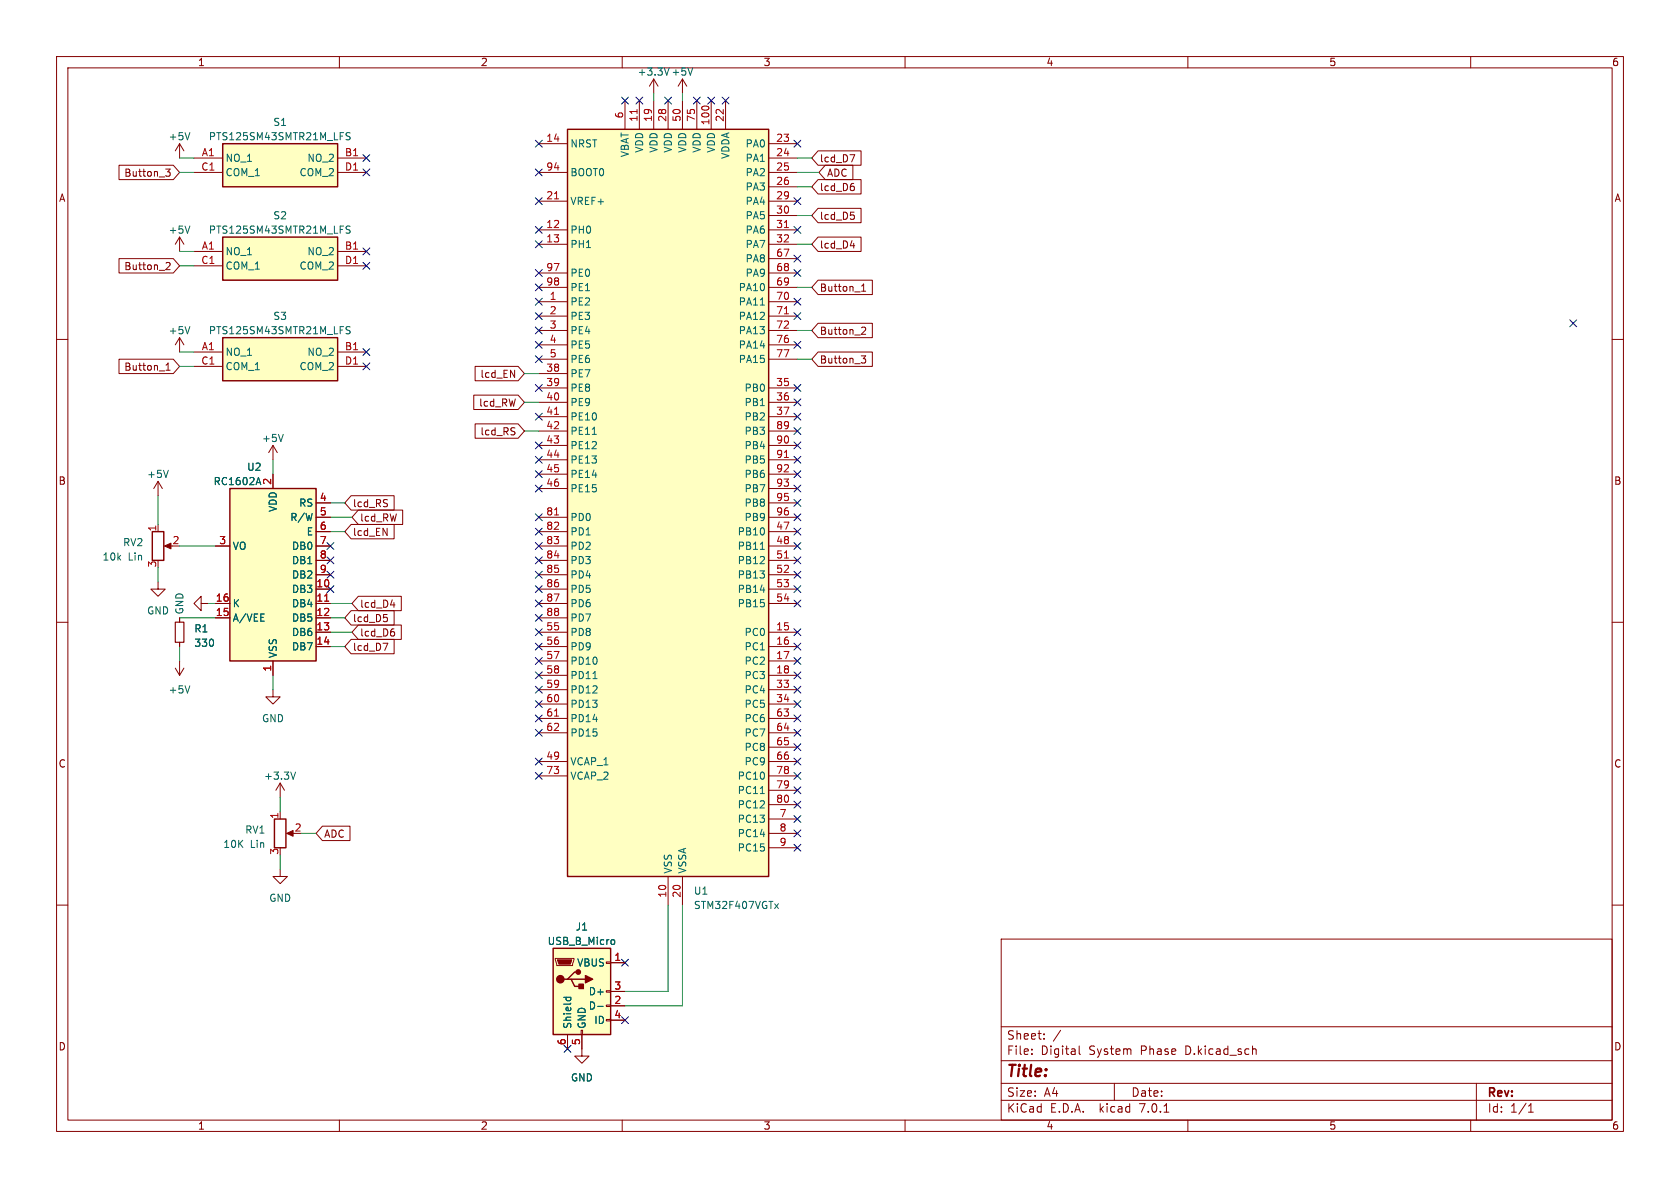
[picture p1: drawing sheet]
<svg xmlns="http://www.w3.org/2000/svg" width="297mm" height="210mm" viewBox="0 0 297 210" stroke-linecap="round" stroke-linejoin="round" font-family="sans-serif">
<g fill="none" stroke="#840000" stroke-width=".18">
<path d="M10 10h277v190h-277zM12 12h273v186h-273zM60 10v2M110 10v2M110.5 17.8v5.1M113 17.8v5.1M115.6 14v2.5M115.6 17.8v5.1M115.6 14l-.8 1.2M115.6 14l.7 1.2M118.1 17.8v5.1M120.6 14v2.5"/>
<path d="M120.6 17.8v5.1M120.6 14l-.7 1.2M120.6 14l.8 1.2M123.2 17.8v5.1M125.7 17.8v5.1M128.3 17.8v5.1M160 10v2M210 10v2M260 10v2M21 29.2h9.6l1.1 1.3-1.1 1.3h-9.6zM29.3 29.9h.8l-.4 .5 .3 .1 .1 .4-.3 .3h-.3M31.7 25.4v2.5"/>
<path d="M31.7 25.4l-.7 1.3M31.7 25.4l.8 1.3M34.3 27.9h5.1M34.3 30.5h5.1M59.7 27.9h5.1M59.7 30.5h5.1M95.2 25.4h5.1M95.2 35.6h5.1M95.2 30.5h5.1M135.9 25.4h5.1M135.9 35.6h5.1M135.9 27.9h5.1"/>
<path d="M135.9 30.5h5.1M135.9 33h5.1M135.9 38.1h5.1M144.6 26.7h7.6v2.5h-7.6l-1.1-1.3zM144.6 31.7h7.6v2.6h-7.6l-1.1-1.3zM144.6 36.8h7.6v2.6h-7.6l-1.1-1.3zM145.9 29.2h4.9v2.6h-4.9l-1.1-1.3zM150.3 27.3h.8l-.5 1.3M151 33v.6M151 38.1v.6M10 60h2M21 45.7h9.6l1.1 1.3-1.1 1.3h-9.6z"/>
<path d="M29.4 46.5l.4-.1 .3 .4-.8 .9h.8M31.7 41.9l-.7 1.3M31.7 41.9v2.6M31.7 59.7v2.5M31.7 41.9l.8 1.3M31.7 59.7l-.7 1.3M31.7 59.7l.8 1.3M34.3 44.5h5.1M34.3 47h5.1M59.7 44.5h5.1M59.7 47h5.1M95.2 53.3h5.1"/>
<path d="M95.2 40.6h5.1M95.2 43.2h5.1M95.2 55.9h5.1M95.2 58.4h5.1M95.2 48.3h5.1M95.2 50.8h5.1M135.9 53.3h5.1M135.9 40.6h5.1M135.9 43.2h5.1M135.9 55.9h5.1M135.9 58.4h5.1M135.9 45.7h5.1"/>
<path d="M135.9 48.3h5.1M135.9 50.8h5.1M144.6 57.1h9.6v2.6h-9.6l-1.1-1.3zM144.6 49.5h9.6v2.6h-9.6l-1.1-1.3zM144.6 41.9h7.6v2.6h-7.6l-1.1-1.3zM150.3 43.4h.8M152.3 51.5h.7M152.3 50.6l.4-.4v1.3M152.5 57.8l.4 .1 .1 .3-.7 .9h.7M285 60h2M21 63.5h9.6l1.1 1.3-1.1 1.2h-9.6zM29.4 65.4h.7"/>
<path d="M29.4 64.5l.3-.3v1.2M34.3 62.2h5.1M34.3 64.8h5.1M48.3 78.7l-.8 1.3M48.3 78.7v2.6M48.3 78.7l.7 1.3M59.7 62.2h5.1M59.7 64.8h5.1M83.8 69.8h7.8l1.1 1.3-1.1 1.3h-7.8zM84 74.9h7.6l1.1 1.3-1.1 1.3h-7.6zM84 64.8h7.6l1.1 1.2-1.1 1.3h-7.6zM95.2 68.6h5.1"/>
<path d="M95.2 71.1h5.1M95.2 73.7h5.1M95.2 66h5.1M95.2 61h5.1M95.2 76.2h5.1M95.2 78.7h5.1M95.2 63.5h5.1M135.9 68.6h5.1M135.9 71.1h5.1M135.9 73.7h5.1M135.9 61h5.1M135.9 76.2h5.1"/>
<path d="M135.9 78.7h5.1M135.9 63.5h5.1M144.6 62.2h9.6v2.6h-9.6l-1.1-1.3zM152.3 62.9h.7l-.4 .5 .4 .1v.4l-.2 .3h-.4M27.9 85.1v2.5M27.9 92.7v1.3M27.9 85.1l-.7 1.3M27.9 85.1l.8 1.3M29.5 96.5h1M38.1 96.5h2.5M48.3 83.8v2.6M55.9 96.5h2.5"/>
<path d="M55.9 94h2.5M55.9 99.1h2.5M55.9 91.4h2.5M55.9 88.9h2.5M62.1 87.6h7.6v2.6h-7.6l-1.1-1.3zM62.1 92.7h7.6v2.6h-7.6l-1.1-1.3zM63.3 90.2h7.9v2.5h-7.9l-1.1-1.3zM95.2 96.5h5.1M95.2 81.3h5.1M95.2 83.8h5.1M95.2 86.4h5.1M95.2 94h5.1"/>
<path d="M95.2 99.1h5.1M95.2 91.4h5.1M135.9 96.5h5.1M135.9 81.3h5.1M135.9 83.8h5.1M135.9 86.4h5.1M135.9 94h5.1M135.9 99.1h5.1M135.9 91.4h5.1M135.9 88.9h5.1M10 110h2M27.9 102.9v1.2h1.3l-1.3 1.3-1.2-1.3h1.2"/>
<path d="M31 118.1l.7 1.3M31.7 109.2v.8M31.7 113.5v.8M31.7 116.8v2.6M32.5 118.1l-.8 1.3M35.6 106.7v1.3l-1.3-1.3 1.3-1.3v1.3h1.2M38.1 106.7h2.5M38.1 109.2h2.5M48.3 116.8v2.6M55.9 111.8h2.5M55.9 114.3h2.5M55.9 101.6h2.5"/>
<path d="M55.9 104.1h2.5M55.9 106.7h2.5M55.9 109.2h2.5M62.1 113h7.6v2.6h-7.6l-1.1-1.3zM62.1 107.9h7.6v2.6h-7.6l-1.1-1.3zM63.3 105.4h7.6v2.6h-7.6l-1.1-1.3zM63.3 110.5h7.6v2.5h-7.6l-1.1-1.2zM67.7 113.7h.9l-.6 1.3M68.4 109.2v.6M69 106.9h.8M69.7 111.8v.5M95.2 111.8h5.1"/>
<path d="M95.2 114.3h5.1M95.2 116.8h5.1M95.2 119.4h5.1M95.2 101.6h5.1M95.2 104.1h5.1M95.2 106.7h5.1M95.2 109.2h5.1M135.9 111.8h5.1M135.9 114.3h5.1M135.9 116.8h5.1M135.9 119.4h5.1M135.9 101.6h5.1"/>
<path d="M135.9 104.1h5.1M135.9 106.7h5.1M285 110h2M48.3 121.9v1.3h1.2l-1.2 1.3-1.3-1.3h1.3M49.5 138.4v2.6M49.5 138.4l-.7 1.3M49.5 138.4l.8 1.3M95.2 121.9h5.1M95.2 124.5h5.1M95.2 134.6h5.1M95.2 127h5.1M95.2 129.5h5.1"/>
<path d="M95.2 137.2h5.1M135.9 121.9h5.1M135.9 124.5h5.1M135.9 134.6h5.1M135.9 127h5.1M135.9 129.5h5.1M135.9 132.1h5.1M135.9 137.2h5.1M135.9 139.7h5.1M10 160h2M49.5 153.7v1.2h1.3l-1.3 1.3-1.2-1.3h1.2M49.5 143.5v1.3"/>
<path d="M51.1 147.3h1M57 146h4.9v2.6h-4.9l-1.1-1.3zM118.1 154.9v5.1M120.6 154.9v5.1M135.9 147.3h5.1M135.9 144.8h5.1M135.9 142.2h5.1M135.9 149.9h5.1M285 160h2M98.2 169.4h3.3v.3l-.3 1h-2.8zM107.2 177.7h.7v.2h-.7zM107.2 175.1h.7v.3h-.7z"/>
<path d="M107.2 170.1h.7v.2h-.7zM107.9 170.2h2.6M107.9 177.8h2.6M107.9 175.3h2.6M177 166h108v32h-108zM60 198v2M100.3 182.9v2.5M102.7 182.1h.3v.8h-.3zM102.9 182.9v3.8h1.2l-1.2 1.3-1.3-1.3h1.3M107.2 180.2h.7v.3h-.7zM107.9 180.3h2.6M110 198v2"/>
<path d="M160 198v2M177 194.5h108M177 191.5h108M177 187.5h108M177 181.5h108M182.4 186.3v.1M182.4 185.5v.1M184.6 183.6v.1M184.6 182.8v.1M190.8 184.9v1.3l.2 .2M197 191.5v3M205.8 196.6h.8"/>
<path d="M210 198v2M221.5 185.5h.5l.1 .9M260 198v2M261 191.5v6.5M270.2 196.6h.9M270.2 195.5l.4-.4v1.5"/>
</g>
<g fill="none" stroke="#006464" stroke-width=".18">
<path d="M118.3 12l-.4 1.3M122.5 12l-.5 1.3M33.6 40l-.5 1.2M33.6 23.4l-.5 1.3M61.9 23.5l-.5-.1-.2 .2v.3l.6 .3 .1 .3-.2 .2h-.5M33.6 57.7l-.5 1.3M61.9 40h-.5l-.2 .1v.3l.6 .3 .1 .3-.2 .2h-.5M61.9 57.8l-.5-.1-.2 .2v.3l.6 .3 .1 .3-.2 .2-.5-.1M134.4 53.9h.7M50.1 76.8l-.4 1.3M134.4 71.7h.7M29.8 83.1l-.5 1.3"/>
<path d="M45.4 85.3h.6M45.7 84.4l.4 1.3M134.4 97.1h.7M104.8 120h.8M134.4 104.3h.8M33.6 121.2l-.5 1.3M52.3 136.5l-.5 1.2M134.4 140.3h.7M136.9 159.8l.7 .8M137.6 159.8l-.7 .8M99.6 176.3h1.3M100.1 176.3v.4"/>
<path d="M100.9 176.3v.4M105.7 177.9h.9M108.3 166.1l.3 .1 .1 .2-.1 .4-.3 .2"/>
</g>
<g fill="#ffffc2" stroke="#ffffc2" stroke-width=".18">
<path d="M39.4 41.9h20.3v7.6h-20.3z"/>
<path d="M100.3 22.9h35.6v132h-35.6z"/>
<path d="M40.6 86.4h15.3v30.4h-15.3z"/>
<path d="M97.8 167.6h10.1v15.3h-10.1z"/>
<path d="M39.4 25.4h20.3v7.6h-20.3z"/>
<path d="M39.4 59.7h20.3v7.6h-20.3z"/>
</g>
<path d="M39.4 25.4h20.3v7.6h-20.3zM100.3 22.9h35.6v132h-35.6zM39.4 41.9h20.3v7.6h-20.3zM39.4 59.7h20.3v7.6h-20.3zM26.9 94h2.1v5.1h-2.1zM40.6 86.4h15.3v30.4h-15.3zM48.5 144.8h2v5.1h-2zM97.8 167.6h10.1v15.3h-10.1zM100.3 173.1h.7l.6 1.3h1.3M101 173.1h2.5M102.2 171.8h-.6l-1.3 1.3h-.6" fill="none" stroke="#840000" stroke-width=".25"/>
<g fill="#840000" stroke="#840000" stroke-width=".18">
<path d="M50.7 147.3l1.1-.5v1z"/>
<path d="M29.1 96.5l1.1-.5v1z"/>
<path d="M98.6 169.7h2.5l-.3 .7h-2z"/>
</g>
<path d="M31 110h1.5v3.5h-1.5z" fill="none" stroke="#840000" stroke-width=".2"/>
<path d="M112.6 19.4v.7M98 35.2h.8M138.7 40.2h.7M138.7 55.5h.7M98 73.3h.8M98 91h.8M138.7 98.7h.7M138.7 80.9h.7M57.4 106.3h.7M98 126.6h.8" fill="none" stroke="#a90000" stroke-width=".18"/>
<g fill="#840000" stroke="#840000" stroke-width=".25">
<path d="M103.5 172.5l1.3 .6-1.3 .6z"/>
<path d="M102.4 174h.7v.8h-.7z"/>
<circle cx="99.1" cy="173.1" r=".63"/>
<circle cx="102.2" cy="171.8" r=".38"/>
</g>
<g fill="none" stroke="#009600" stroke-width=".18">
<path d="M115.6 16.5v1.3M120.6 16.5v1.3M31.7 27.9h2.6M31.7 30.5h2.6M141 27.9h2.5M141 30.5h3.8M141 33h2.5M141 38.1h2.5M31.7 47h2.6M31.7 44.5h2.6M141 58.4h2.5M141 50.8h2.5"/>
<path d="M141 43.2h2.5M31.7 64.8h2.6M31.7 62.2h2.6M92.7 71.1h2.5M92.7 76.2h2.5M92.7 66h2.5M141 63.5h2.5M27.9 87.6v5.1M31.7 96.5h6.4M48.3 81.3v2.5M58.4 88.9h2.6M58.4 94h2.6"/>
<path d="M58.4 91.4h3.8M27.9 100.3v2.6M31.7 114.3v2.5M31.7 109.2h6.4M36.8 106.7h1.3M48.3 119.4v2.5M58.4 111.8h3.8M58.4 106.7h3.8M58.4 109.2h2.6M58.4 114.3h2.6M49.5 141v2.5M49.5 151.1v2.6"/>
<path d="M53.3 147.3h2.6M118.1 160v15.3h-7.6M120.6 160v17.8h-10.1"/>
</g>
<g fill="none" stroke="#000084" stroke-width=".18">
<path d="M109.9 17.2l1.2 1.2M111.1 17.2l-1.2 1.2M112.4 17.2l1.2 1.2M113.6 17.2l-1.2 1.2M117.5 17.2l1.2 1.2M118.7 17.2l-1.2 1.2M122.6 17.2l1.2 1.2M123.8 17.2l-1.2 1.2M125.1 17.2l1.2 1.2M126.3 17.2l-1.2 1.2M127.7 17.2l1.2 1.2M128.9 17.2l-1.2 1.2"/>
<path d="M64.2 27.3l1.2 1.2M64.2 29.9l1.2 1.2M65.4 27.3l-1.2 1.2M65.4 29.9l-1.2 1.2M94.6 24.8l1.3 1.2M94.6 29.9l1.3 1.2M94.6 35l1.3 1.2M95.9 35l-1.3 1.2M95.9 24.8l-1.3 1.2M95.9 29.9l-1.3 1.2M140.4 35l1.2 1.2M140.4 24.8l1.2 1.2"/>
<path d="M141.6 35l-1.2 1.2M141.6 24.8l-1.2 1.2M64.2 43.8l1.2 1.3M64.2 46.4l1.2 1.2M65.4 43.8l-1.2 1.3M65.4 46.4l-1.2 1.2M94.6 55.3l1.3 1.2M94.6 52.7l1.3 1.2M94.6 40l1.3 1.2M94.6 47.7l1.3 1.2M94.6 42.6l1.3 1.2M94.6 57.8l1.3 1.2"/>
<path d="M94.6 50.2l1.3 1.2M95.9 55.3l-1.3 1.2M95.9 40l-1.3 1.2M95.9 52.7l-1.3 1.2M95.9 47.7l-1.3 1.2M95.9 42.6l-1.3 1.2M95.9 50.2l-1.3 1.2M95.9 57.8l-1.3 1.2M140.4 55.3l1.2 1.2M140.4 47.7l1.2 1.2M140.4 52.7l1.2 1.2M140.4 40l1.2 1.2"/>
<path d="M140.4 45.1l1.2 1.2M141.6 52.7l-1.2 1.2M141.6 45.1l-1.2 1.2M141.6 55.3l-1.2 1.2M141.6 47.7l-1.2 1.2M141.6 40l-1.2 1.2M277.5 56.5l1.2 1.3M278.7 56.5l-1.2 1.3M64.2 61.6l1.2 1.2M64.2 64.2l1.2 1.2M65.4 61.6l-1.2 1.2M65.4 64.2l-1.2 1.2"/>
<path d="M94.6 60.4l1.3 1.2M94.6 68l1.3 1.2M94.6 62.9l1.3 1.2M94.6 73.1l1.3 1.2M94.6 78.1l1.3 1.2M95.9 60.4l-1.3 1.2M95.9 68l-1.3 1.2M95.9 62.9l-1.3 1.2M95.9 73.1l-1.3 1.2M95.9 78.1l-1.3 1.2M140.4 70.5l1.2 1.2M140.4 73.1l1.2 1.2"/>
<path d="M140.4 75.6l1.2 1.2M140.4 68l1.2 1.2M140.4 78.1l1.2 1.2M140.4 60.4l1.2 1.2M141.6 68l-1.2 1.2M141.6 78.1l-1.2 1.2M141.6 73.1l-1.2 1.2M141.6 70.5l-1.2 1.2M141.6 60.4l-1.2 1.2M141.6 75.6l-1.2 1.2M57.8 98.5l1.2 1.2M57.8 95.9l1.2 1.2"/>
<path d="M59 98.5l-1.2 1.2M59 95.9l-1.2 1.2M94.6 98.5l1.3 1.2M94.6 90.8l1.3 1.2M94.6 80.7l1.3 1.2M94.6 85.8l1.3 1.2M94.6 93.4l1.3 1.2M94.6 83.2l1.3 1.2M94.6 95.9l1.3 1.2M95.9 98.5l-1.3 1.2M95.9 90.8l-1.3 1.2M95.9 93.4l-1.3 1.2"/>
<path d="M95.9 80.7l-1.3 1.2M95.9 85.8l-1.3 1.2M95.9 83.2l-1.3 1.2M95.9 95.9l-1.3 1.2M140.4 85.8l1.2 1.2M140.4 88.3l1.2 1.2M140.4 93.4l1.2 1.2M140.4 95.9l1.2 1.2M140.4 90.8l1.2 1.2M140.4 98.5l1.2 1.2M140.4 80.7l1.2 1.2M140.4 83.2l1.2 1.2"/>
<path d="M141.6 80.7l-1.2 1.2M141.6 85.8l-1.2 1.2M141.6 88.3l-1.2 1.2M141.6 93.4l-1.2 1.2M141.6 95.9l-1.2 1.2M141.6 90.8l-1.2 1.2M141.6 98.5l-1.2 1.2M141.6 83.2l-1.2 1.2M57.8 103.5l1.2 1.2M57.8 101l1.2 1.2M59 103.5l-1.2 1.2M59 101l-1.2 1.2"/>
<path d="M94.6 101l1.3 1.2M94.6 113.7l1.3 1.2M94.6 118.8l1.3 1.2M94.6 116.2l1.3 1.2M94.6 111.2l1.3 1.2M94.6 108.6l1.3 1.2M94.6 106.1l1.3 1.2M94.6 103.5l1.3 1.2M95.9 101l-1.3 1.2M95.9 113.7l-1.3 1.2M95.9 118.8l-1.3 1.2M95.9 116.2l-1.3 1.2"/>
<path d="M95.9 111.2l-1.3 1.2M95.9 108.6l-1.3 1.2M95.9 106.1l-1.3 1.2M95.9 103.5l-1.3 1.2M140.4 103.5l1.2 1.2M140.4 111.2l1.2 1.2M140.4 101l1.2 1.2M140.4 113.7l1.2 1.2M140.4 116.2l1.2 1.2M140.4 118.8l1.2 1.2M140.4 106.1l1.2 1.2M141.6 103.5l-1.2 1.2"/>
<path d="M141.6 111.2l-1.2 1.2M141.6 101l-1.2 1.2M141.6 113.7l-1.2 1.2M141.6 116.2l-1.2 1.2M141.6 118.8l-1.2 1.2M141.6 106.1l-1.2 1.2M94.6 121.3l1.3 1.2M94.6 123.9l1.3 1.2M94.6 126.4l1.3 1.2M94.6 134l1.3 1.2M94.6 136.6l1.3 1.2M94.6 128.9l1.3 1.2"/>
<path d="M95.9 121.3l-1.3 1.2M95.9 123.9l-1.3 1.2M95.9 126.4l-1.3 1.2M95.9 134l-1.3 1.2M95.9 136.6l-1.3 1.2M95.9 128.9l-1.3 1.2M140.4 136.6l1.2 1.2M140.4 139.1l1.2 1.2M140.4 134l1.2 1.2M140.4 128.9l1.2 1.2M140.4 126.4l1.2 1.2M140.4 121.3l1.2 1.2"/>
<path d="M140.4 131.5l1.2 1.2M140.4 123.9l1.2 1.2M141.6 136.6l-1.2 1.2M141.6 139.1l-1.2 1.2M141.6 134l-1.2 1.2M141.6 128.9l-1.2 1.2M141.6 126.4l-1.2 1.2M141.6 121.3l-1.2 1.2M141.6 131.5l-1.2 1.2M141.6 123.9l-1.2 1.2M140.4 141.6l1.2 1.2M140.4 146.7l1.2 1.2"/>
<path d="M140.4 144.2l1.2 1.2M140.4 149.3l1.2 1.2M141.6 141.6l-1.2 1.2M141.6 146.7l-1.2 1.2M141.6 144.2l-1.2 1.2M141.6 149.3l-1.2 1.2M109.9 169.6l1.2 1.2M109.9 179.7l1.2 1.2M111.1 169.6l-1.2 1.2M111.1 179.7l-1.2 1.2M99.7 184.8l1.2 1.2M100.9 184.8l-1.2 1.2"/>
</g>
<text font-size="2.8" fill="#840000" x="178" y="190.8">Title:</text>
<g font-size="2.1" fill="#840000">
<text x="178" y="183.9">Sheet:</text>
<text x="186.2" y="183.9">/</text>
<text x="178" y="186.6">File:</text>
<text x="184" y="186.6">Digital</text>
<text x="192.5" y="186.6">System</text>
<text x="201.7" y="186.6">Phase</text>
<text x="209.6" y="186.6">D.kicad_sch</text>
<text x="178" y="196.8">KiCad</text>
<text x="178" y="194">Size:</text>
<text x="184.6" y="194">A4</text>
<text x="185.7" y="196.8">E.D.A.</text>
<text x="194.4" y="196.8">kicad</text>
<text x="200" y="194">Date:</text>
<text x="201.5" y="196.8">7.0.1</text>
<text x="263" y="194.2">Rev:</text>
<text x="263" y="196.8">Id:</text>
<text x="267" y="196.8">1/1</text>
</g>
<g font-size="1.8" fill="#840000">
<text x="35" y="11.8">1</text>
<text x="85" y="11.8">2</text>
<text x="135" y="11.8">3</text>
<text x="185" y="11.8">4</text>
<text x="235" y="11.8">5</text>
<text x="285" y="11.8">6</text>
<text x="144.9" y="28.9">lcd_D7</text>
<text x="10.4" y="35.8">A</text>
<text x="21.8" y="31.4">Button_3</text>
<text x="144.9" y="33.9">lcd_D6</text>
<text x="146.2" y="31.4">ADC</text>
<text x="285.4" y="35.8">A</text>
<text x="144.9" y="39">lcd_D5</text>
<text x="21.8" y="47.9">Button_2</text>
<text x="144.9" y="44.1">lcd_D4</text>
<text x="144.9" y="51.7">Button_1</text>
<text x="144.9" y="59.3">Button_2</text>
<text x="21.8" y="65.7">Button_1</text>
<text x="144.9" y="64.4">Button_3</text>
<text x="84.8" y="67">lcd_EN</text>
<text x="84.6" y="72">lcd_RW</text>
<text x="84.8" y="77.1">lcd_RS</text>
<text x="10.3" y="85.8">B</text>
<text x="62.4" y="89.8">lcd_RS</text>
<text x="285.3" y="85.8">B</text>
<text x="62.4" y="94.9">lcd_EN</text>
<text x="63.7" y="92.4">lcd_RW</text>
<text x="63.7" y="107.6">lcd_D4</text>
<text x="62.4" y="110.1">lcd_D5</text>
<text x="63.7" y="112.7">lcd_D6</text>
<text x="62.4" y="115.2">lcd_D7</text>
<text x="10.3" y="135.8">C</text>
<text x="285.3" y="135.8">C</text>
<text x="57.3" y="148.2">ADC</text>
<text x="10.3" y="185.8">D</text>
<text x="285.3" y="185.8">D</text>
<text x="35" y="199.8">1</text>
<text x="85" y="199.8">2</text>
<text x="135" y="199.8">3</text>
<text x="185" y="199.8">4</text>
<text x="235" y="199.8">5</text>
<text x="285" y="199.8">6</text>
</g>
<g font-size="1.8" fill="#006464">
<text x="112.7" y="13.5">+3.3V</text>
<text x="118.7" y="13.5">+5V</text>
<text x="48.3" y="22.4">S1</text>
<text x="29.8" y="25">+5V</text>
<text x="36.9" y="25">PTS125SM43SMTR21M_LFS</text>
<text x="39.9" y="28.8">NO_1</text>
<text x="54.2" y="28.8">NO_2</text>
<text x="100.8" y="26.2">NRST</text>
<text x="111.3" y="27.9" transform="rotate(-90 111.3 27.9)">VBAT</text>
<text x="113.9" y="27.1" transform="rotate(-90 113.9 27.1)">VDD</text>
<text x="116.4" y="27.1" transform="rotate(-90 116.4 27.1)">VDD</text>
<text x="118.9" y="27.1" transform="rotate(-90 118.9 27.1)">VDD</text>
<text x="121.5" y="27.1" transform="rotate(-90 121.5 27.1)">VDD</text>
<text x="124" y="27.1" transform="rotate(-90 124 27.1)">VDD</text>
<text x="126.6" y="27.1" transform="rotate(-90 126.6 27.1)">VDD</text>
<text x="129.1" y="28.2" transform="rotate(-90 129.1 28.2)">VDDA</text>
<text x="131.7" y="26.2">PA0</text>
<text x="131.7" y="28.8">PA1</text>
<text x="39.9" y="31.3">COM_1</text>
<text x="52.8" y="31.3">COM_2</text>
<text x="100.8" y="31.3">BOOT0</text>
<text x="131.7" y="31.3">PA2</text>
<text x="131.7" y="33.8">PA3</text>
<text x="29.8" y="41.5">+5V</text>
<text x="36.9" y="41.5">PTS125SM43SMTR21M_LFS</text>
<text x="48.3" y="38.9">S2</text>
<text x="100.8" y="41.5">PH0</text>
<text x="100.8" y="36.4">VREF+</text>
<text x="131.7" y="36.4">PA4</text>
<text x="131.7" y="38.9">PA5</text>
<text x="131.7" y="41.5">PA6</text>
<text x="39.9" y="45.3">NO_1</text>
<text x="39.9" y="47.8">COM_1</text>
<text x="52.8" y="47.8">COM_2</text>
<text x="54.2" y="45.3">NO_2</text>
<text x="100.8" y="44">PH1</text>
<text x="131.7" y="44">PA7</text>
<text x="131.7" y="46.5">PA8</text>
<text x="100.8" y="49.1">PE0</text>
<text x="100.8" y="51.6">PE1</text>
<text x="130.5" y="51.6">PA10</text>
<text x="131.7" y="49.1">PA9</text>
<text x="29.8" y="59.2">+5V</text>
<text x="36.9" y="59.2">PTS125SM43SMTR21M_LFS</text>
<text x="48.3" y="56.7">S3</text>
<text x="100.8" y="54.2">PE2</text>
<text x="100.8" y="56.7">PE3</text>
<text x="100.8" y="59.2">PE4</text>
<text x="130.5" y="54.2">PA11</text>
<text x="130.5" y="56.7">PA12</text>
<text x="130.5" y="59.2">PA13</text>
<text x="39.9" y="63.1">NO_1</text>
<text x="39.9" y="65.6">COM_1</text>
<text x="52.8" y="65.6">COM_2</text>
<text x="54.2" y="63.1">NO_2</text>
<text x="100.8" y="61.8">PE5</text>
<text x="100.8" y="64.3">PE6</text>
<text x="130.5" y="61.8">PA14</text>
<text x="130.5" y="64.3">PA15</text>
<text x="100.8" y="66.9">PE7</text>
<text x="100.8" y="69.4">PE8</text>
<text x="100.8" y="71.9">PE9</text>
<text x="131.5" y="69.4">PB0</text>
<text x="131.5" y="71.9">PB1</text>
<text x="100.8" y="74.5">PE10</text>
<text x="100.8" y="77">PE11</text>
<text x="131.5" y="74.5">PB2</text>
<text x="131.5" y="77">PB3</text>
<text x="43.6" y="83.4">U2</text>
<text x="46.3" y="78.3">+5V</text>
<text x="100.8" y="79.6">PE12</text>
<text x="100.8" y="82.1">PE13</text>
<text x="131.5" y="79.6">PB4</text>
<text x="131.5" y="82.1">PB5</text>
<text x="25.9" y="84.6">+5V</text>
<text x="37.7" y="85.9">RC1602A</text>
<text x="52.8" y="89.7">RS</text>
<text x="100.8" y="84.6">PE14</text>
<text x="100.8" y="87.2">PE15</text>
<text x="131.5" y="84.6">PB6</text>
<text x="131.5" y="87.2">PB7</text>
<text x="131.5" y="89.7">PB8</text>
<text x="49.1" y="90.6" transform="rotate(-90 49.1 90.6)">VDD</text>
<text x="51.2" y="92.3">R/W</text>
<text x="54.1" y="94.8">E</text>
<text x="100.8" y="92.3">PD0</text>
<text x="100.8" y="94.8">PD1</text>
<text x="130.3" y="94.8">PB10</text>
<text x="131.5" y="92.3">PB9</text>
<text x="18.1" y="99.3">10k</text>
<text x="21.7" y="96.7">RV2</text>
<text x="22.6" y="99.3">Lin</text>
<text x="41.1" y="97.3">VO</text>
<text x="51.5" y="97.3">DB0</text>
<text x="51.5" y="99.9">DB1</text>
<text x="100.8" y="97.3">PD2</text>
<text x="100.8" y="99.9">PD3</text>
<text x="130.3" y="97.3">PB11</text>
<text x="130.3" y="99.9">PB12</text>
<text x="41.1" y="107.5">K</text>
<text x="51.5" y="105">DB3</text>
<text x="51.5" y="107.5">DB4</text>
<text x="51.5" y="102.4">DB2</text>
<text x="100.8" y="102.4">PD4</text>
<text x="100.8" y="105">PD5</text>
<text x="100.8" y="107.5">PD6</text>
<text x="130.3" y="102.4">PB13</text>
<text x="130.3" y="105">PB14</text>
<text x="130.3" y="107.5">PB15</text>
<text x="25.9" y="108.8">GND</text>
<text x="32.6" y="108.7" transform="rotate(-90 32.6 108.7)">GND</text>
<text x="34.3" y="112">R1</text>
<text x="41.1" y="110">A/VEE</text>
<text x="51.5" y="110">DB5</text>
<text x="51.5" y="112.6">DB6</text>
<text x="100.8" y="112.6">PD8</text>
<text x="100.8" y="110">PD7</text>
<text x="131.5" y="112.6">PC0</text>
<text x="34.3" y="114.5">330</text>
<text x="49.1" y="116.3" transform="rotate(-90 49.1 116.3)">VSS</text>
<text x="51.5" y="115.1">DB7</text>
<text x="100.8" y="115.1">PD9</text>
<text x="100.8" y="117.7">PD10</text>
<text x="131.5" y="115.1">PC1</text>
<text x="131.5" y="117.7">PC2</text>
<text x="29.8" y="122.7">+5V</text>
<text x="100.8" y="120.2">PD11</text>
<text x="100.8" y="122.7">PD12</text>
<text x="100.8" y="125.3">PD13</text>
<text x="131.5" y="120.2">PC3</text>
<text x="131.5" y="122.7">PC4</text>
<text x="131.5" y="125.3">PC5</text>
<text x="46.3" y="127.8">GND</text>
<text x="100.8" y="127.8">PD14</text>
<text x="100.8" y="130.4">PD15</text>
<text x="131.5" y="127.8">PC6</text>
<text x="131.5" y="130.4">PC7</text>
<text x="46.6" y="138">+3.3V</text>
<text x="100.8" y="135.4">VCAP_1</text>
<text x="100.8" y="138">VCAP_2</text>
<text x="130.3" y="138">PC10</text>
<text x="131.5" y="132.9">PC8</text>
<text x="131.5" y="135.4">PC9</text>
<text x="130.3" y="140.5">PC11</text>
<text x="130.3" y="143.1">PC12</text>
<text x="43.3" y="147.5">RV1</text>
<text x="130.3" y="145.6">PC13</text>
<text x="130.3" y="148.1">PC14</text>
<text x="39.4" y="150.1">10K</text>
<text x="44.2" y="150.1">Lin</text>
<text x="118.9" y="154.4" transform="rotate(-90 118.9 154.4)">VSS</text>
<text x="121.5" y="154.4" transform="rotate(-90 121.5 154.4)">VSSA</text>
<text x="130.3" y="150.7">PC15</text>
<text x="47.5" y="159.6">GND</text>
<text x="122.6" y="160.8">STM32F407VGTx</text>
<text x="122.6" y="158.3">U1</text>
<text x="96.8" y="167.2">USB_B_Micro</text>
<text x="101.7" y="164.7">J1</text>
<text x="101.9" y="171">VBUS</text>
<text x="104" y="178.6">D-</text>
<text x="104" y="176.1">D+</text>
<text x="101.2" y="181.9" transform="rotate(-90 101.2 181.9)">Shield</text>
<text x="103.7" y="181.9" transform="rotate(-90 103.7 181.9)">GND</text>
<text x="104.9" y="181.2">ID</text>
<text x="100.9" y="191.3">GND</text>
</g>
<g font-size="1.8" fill="#a90000">
<text x="110.2" y="21" transform="rotate(-90 110.2 21)">6</text>
<text x="112.8" y="21.6" transform="rotate(-90 112.8 21.6)">11</text>
<text x="115.3" y="21.6" transform="rotate(-90 115.3 21.6)">19</text>
<text x="117.9" y="21.6" transform="rotate(-90 117.9 21.6)">28</text>
<text x="120.4" y="21.6" transform="rotate(-90 120.4 21.6)">50</text>
<text x="122.9" y="21.6" transform="rotate(-90 122.9 21.6)">75</text>
<text x="125.5" y="22.2" transform="rotate(-90 125.5 22.2)">100</text>
<text x="128" y="21.6" transform="rotate(-90 128 21.6)">22</text>
<text x="35.6" y="27.7">A1</text>
<text x="60.9" y="27.7">B1</text>
<text x="96.5" y="25.1">14</text>
<text x="137.2" y="25.1">23</text>
<text x="137.2" y="27.7">24</text>
<text x="35.5" y="30.2">C1</text>
<text x="60.9" y="30.2">D1</text>
<text x="96.5" y="35.3">21</text>
<text x="96.5" y="30.2">94</text>
<text x="137.2" y="30.2">25</text>
<text x="137.2" y="32.8">26</text>
<text x="137.2" y="35.3">29</text>
<text x="96.5" y="40.4">12</text>
<text x="137.2" y="37.8">30</text>
<text x="137.2" y="40.4">31</text>
<text x="35.5" y="46.7">C1</text>
<text x="35.6" y="44.2">A1</text>
<text x="60.9" y="44.2">B1</text>
<text x="60.9" y="46.7">D1</text>
<text x="96.5" y="42.9">13</text>
<text x="137.2" y="42.9">32</text>
<text x="137.2" y="45.5">67</text>
<text x="96.5" y="48">97</text>
<text x="96.5" y="50.5">98</text>
<text x="97.1" y="53.1">1</text>
<text x="137.2" y="48">68</text>
<text x="137.2" y="50.5">69</text>
<text x="137.2" y="53.1">70</text>
<text x="97.1" y="55.6">2</text>
<text x="97.1" y="58.2">3</text>
<text x="137.2" y="55.6">71</text>
<text x="137.2" y="58.2">72</text>
<text x="35.5" y="64.5">C1</text>
<text x="35.6" y="62">A1</text>
<text x="60.9" y="62">B1</text>
<text x="60.9" y="64.5">D1</text>
<text x="96.5" y="65.8">38</text>
<text x="97.1" y="60.7">4</text>
<text x="97.1" y="63.2">5</text>
<text x="137.2" y="60.7">76</text>
<text x="137.2" y="63.2">77</text>
<text x="96.5" y="68.3">39</text>
<text x="96.5" y="70.9">40</text>
<text x="137.2" y="68.3">35</text>
<text x="137.2" y="70.9">36</text>
<text x="96.5" y="73.4">41</text>
<text x="96.5" y="75.9">42</text>
<text x="137.2" y="73.4">37</text>
<text x="137.2" y="75.9">89</text>
<text x="96.5" y="78.5">43</text>
<text x="96.5" y="81">44</text>
<text x="96.5" y="83.6">45</text>
<text x="137.2" y="78.5">90</text>
<text x="137.2" y="81">91</text>
<text x="137.2" y="83.6">92</text>
<text x="48" y="85.8" transform="rotate(-90 48 85.8)">2</text>
<text x="56.5" y="88.6">4</text>
<text x="96.5" y="86.1">46</text>
<text x="137.2" y="86.1">93</text>
<text x="137.2" y="88.6">95</text>
<text x="27.7" y="94" transform="rotate(-90 27.7 94)">1</text>
<text x="56.5" y="91.2">5</text>
<text x="56.5" y="93.7">6</text>
<text x="96.5" y="91.2">81</text>
<text x="96.5" y="93.7">82</text>
<text x="137.2" y="93.7">47</text>
<text x="137.2" y="91.2">96</text>
<text x="27.7" y="100.4" transform="rotate(-90 27.7 100.4)">3</text>
<text x="30.4" y="96.3">2</text>
<text x="38.7" y="96.3">3</text>
<text x="56.5" y="96.3">7</text>
<text x="56.5" y="98.8">8</text>
<text x="56.5" y="101.3">9</text>
<text x="96.5" y="96.3">83</text>
<text x="96.5" y="98.8">84</text>
<text x="96.5" y="101.3">85</text>
<text x="137.2" y="96.3">48</text>
<text x="137.2" y="98.8">51</text>
<text x="137.2" y="101.3">52</text>
<text x="38.1" y="106.4">16</text>
<text x="55.9" y="103.9">10</text>
<text x="55.9" y="106.4">11</text>
<text x="96.5" y="103.9">86</text>
<text x="96.5" y="106.4">87</text>
<text x="137.2" y="103.9">53</text>
<text x="137.2" y="106.4">54</text>
<text x="38.1" y="109">15</text>
<text x="55.9" y="109">12</text>
<text x="55.9" y="111.5">13</text>
<text x="96.5" y="111.5">55</text>
<text x="96.5" y="109">88</text>
<text x="137.2" y="111.5">15</text>
<text x="48" y="118.8" transform="rotate(-90 48 118.8)">1</text>
<text x="55.9" y="114">14</text>
<text x="96.5" y="114">56</text>
<text x="96.5" y="116.6">57</text>
<text x="96.5" y="119.1">58</text>
<text x="137.2" y="114">16</text>
<text x="137.2" y="116.6">17</text>
<text x="137.2" y="119.1">18</text>
<text x="96.5" y="121.7">59</text>
<text x="96.5" y="124.2">60</text>
<text x="137.2" y="121.7">33</text>
<text x="137.2" y="124.2">34</text>
<text x="96.5" y="126.7">61</text>
<text x="96.5" y="129.3">62</text>
<text x="137.2" y="126.7">63</text>
<text x="137.2" y="129.3">64</text>
<text x="137.2" y="131.8">65</text>
<text x="96.5" y="134.4">49</text>
<text x="96.5" y="136.9">73</text>
<text x="137.2" y="134.4">66</text>
<text x="137.2" y="136.9">78</text>
<text x="137.2" y="139.4">79</text>
<text x="137.2" y="142">80</text>
<text x="49.3" y="144.8" transform="rotate(-90 49.3 144.8)">1</text>
<text x="52" y="147.1">2</text>
<text x="137.8" y="144.5">7</text>
<text x="137.8" y="147.1">8</text>
<text x="137.8" y="149.6">9</text>
<text x="49.3" y="151.2" transform="rotate(-90 49.3 151.2)">3</text>
<text x="117.9" y="158.8" transform="rotate(-90 117.9 158.8)">10</text>
<text x="120.4" y="158.8" transform="rotate(-90 120.4 158.8)">20</text>
<text x="108.6" y="169.9">1</text>
<text x="108.6" y="177.5">2</text>
<text x="108.6" y="175">3</text>
<text x="100.1" y="184.8" transform="rotate(-90 100.1 184.8)">6</text>
<text x="102.6" y="184.8" transform="rotate(-90 102.6 184.8)">5</text>
<text x="108.6" y="180.1">4</text>
</g>
</svg>
